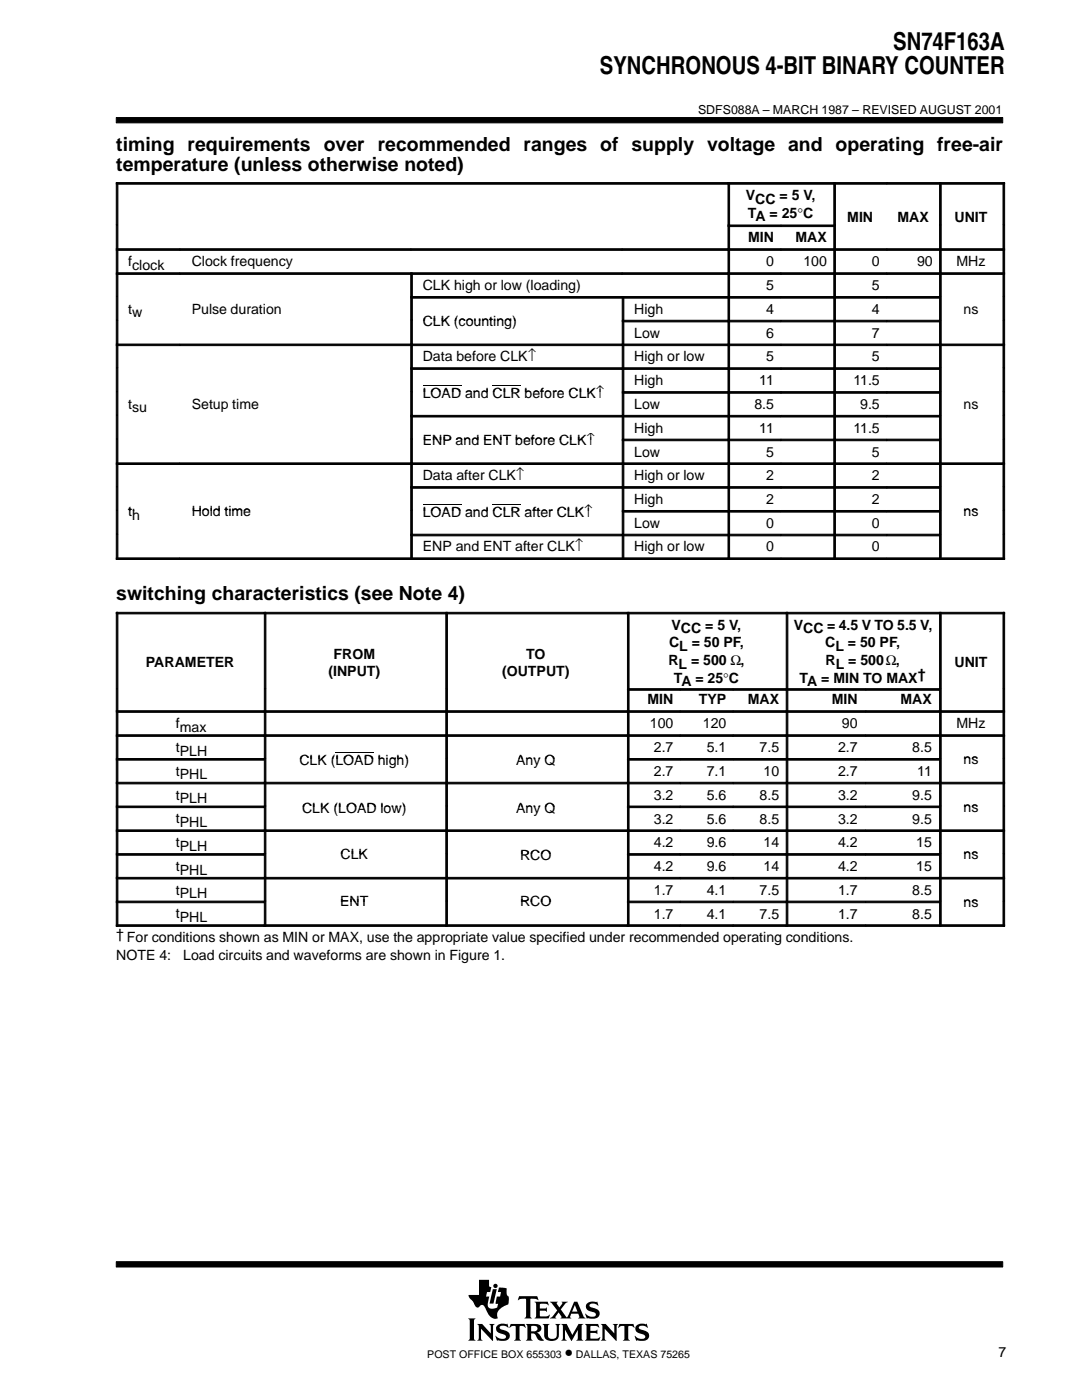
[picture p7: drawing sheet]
<svg xmlns="http://www.w3.org/2000/svg" width="216mm" height="279mm" viewBox="0 0 216 279" stroke-linecap="round" stroke-linejoin="round" font-family="sans-serif">
<g fill="#000" stroke="#000" stroke-width=".2">
<path d="M23.2 23.5h176.9v1h-176.9z" fill-rule="evenodd"/>
<path d="M23.2 251.8h176.9v1.1h-176.9z" fill-rule="evenodd"/>
</g>
<g fill="#000">
<path d="M98.3 257.3h.8l-.6 2.9h-.8z"/>
<path d="M93.4 263.1h1.5l-.3 .4v3.7l.3 .4h-1.5l.3-.4v-3.7z" fill-rule="evenodd"/>
<path d="M95.2 264.2h1l1.7 1.9v-1.5l-.3-.4h1.1l-.3 .4v3l-2.4-2.4v2l.3 .4h-1.1l.3-.6v-2.3z" fill-rule="evenodd"/>
<path d="M95.6 255.4h2v1.3l.4 .2-.2 1h-.6l-.2 .9h.6l-.3 1.2 .1 .7a.9 .9 0 0 0 1.2 .4l.6-.1 .2-.8-.5-.1 .2-1.3h.7l.2-.9h-.7l.3-1 1.5 .2v1.1l.2 .4 .2 .2v.7a.81 .81 0 0 1-.6 1 2.73 2.73 0 0 0-1.7 1.7l.1 .9h-.1a1.81 1.81 0 0 1-2.1-1.5l-.3-.6a.7 .7 0 0 0-.6-.6 .7 .7 0 0 0-.7 .5 1.12 1.12 0 0 1-1.1-1l-.7-.8-.2-.7h2.1z" fill-rule="evenodd"/>
<path d="M99.2 264.6a1.71 1.71 0 0 1 1.7-.4l.2 .1 .1-.1 .3 .8-.6-.3-.8-.1a.41 .41 0 0 0-.4 .5 .41 .41 0 0 0 .5 .3 1.29 1.29 0 0 1 1.5 1.4 1.08 1.08 0 0 1-1.2 .8l-1.1-.1-.2 .1-.4-1 .8 .5 .5 .1 .6-.1 .3-.2a.72 .72 0 0 0-.9-.7 .99 .99 0 0 1-1-.5 .99 .99 0 0 1 .1-1.1z" fill-rule="evenodd"/>
<path d="M101.9 264.2h2.8l.2 .8-.7-.4h-.4l-.1 .2v2.4l.3 .4h-1.4l.3-.4v-2.4l-.1-.2h-.5l-.7 .4z" fill-rule="evenodd"/>
<path d="M103.6 258.7h3.6l.2 .8-.4-.3-1.2 .1v3.5l.3 .3h-1.4l.2-.2 .1-.3v-3.2l-.1-.2h-.8l-.7 .3z" fill-rule="evenodd"/>
<path d="M104.9 264.2h1.9a.9 .9 0 0 1 1 .4 .9 .9 0 0 1 0 1.1l-.7 .2 .5 .4 .9 1.2a1.2 1.2 0 0 1-1.6-1l-.3-.3-.6-.1v1l.3 .5h-1.4l.3-.6v-2.3z" fill-rule="evenodd"/>
<path d="M106.7 259.8h2.6l.1 .7-.5-.3-1.2 .1v.8h1.1l.3-.2v.9l-.4-.2h-1v1l.2 .1h1.2l.5-.3h.1l-.2 .7h-2.8l.3-.5v-2.3z" fill-rule="evenodd"/>
<path d="M108.3 264.2h1.3l-.3 .4v2a.65 .65 0 0 0 .7 .6h.6l.4-.4 .1-2.1-.3-.5h1l-.3 .4v1.8a1.54 1.54 0 0 1-2.4 1l-.5-.7v-2.1z" fill-rule="evenodd"/>
<path d="M112 264.2h1.1l1.1 2.2 1.2-2.2h1l-.3 .4v2.6l.3 .4h-1.4l.3-.4v-1.8l-1.3 2.2-1.3-2.2v1.7l.4 .5h-1.1l.3-.6v-2.3z" fill-rule="evenodd"/>
<path d="M109.7 259.8h1.6l-.2 .3 .5 .8 .6-.8-.1-.3h1.2l-.4 .3-1 1.2 1.2 1.6 1.5-3.1h.6l1.2 2.9 .4 .4-1.4-.1a.22 .22 0 0 0 .2-.1 .22 .22 0 0 0 0-.3l-.2-.4h-1.4l-.2 .7 .2 .2h-2.2l.2-.3-.5-.9-.7 .9 .2 .3h-1.3l.6-.4 .9-1.2z" fill-rule="evenodd"/>
<path d="M117.1 260.2a2.08 2.08 0 0 1 1.9-.3l.2-.2 .1 .9a1.22 1.22 0 0 0-1.7-.1 .82 .82 0 0 0 .9 .6 1.06 1.06 0 0 1 1.2 1.1 1.06 1.06 0 0 1-1.2 1l-1.2-.1-.2 .1-.3-1 .8 .5 .8 .1a.46 .46 0 0 0 .5-.5 .46 .46 0 0 0-.5-.4l-.2-.1a1.11 1.11 0 0 1-1.2-1.5z" fill-rule="evenodd"/>
<path d="M116.7 264.2h2.6l.2 .8-.6-.4-1.1 .1v.9h1.1l.3-.2v.9l-.4-.3h-1v1.1l1.3 .1 .7-.4-.3 .8h-2.8l.3-.4v-2.6z" fill-rule="evenodd"/>
<path d="M119.9 264.2h1l1.7 1.9v-1.5l-.3-.4h1l-.3 .4v3l-2.3-2.4v2l.3 .4h-1.1l.3-.4v-2.6z" fill-rule="evenodd"/>
<path d="M123.6 264.2h2.8l.2 .8-.6-.4h-.5l-.1 .2v2.4l.3 .4h-1.4l.3-.4v-2.4l-.1-.2h-.5l-.7 .4z" fill-rule="evenodd"/>
<path d="M127 264.6a1.74 1.74 0 0 1 1.6-.4l.3 .1 .1-.1 .3 .8h-.1a1.2 1.2 0 0 0-1.7-.1 1.47 1.47 0 0 0 1.3 .7 1.03 1.03 0 0 1 .7 1.2 1.03 1.03 0 0 1-1.2 .8l-1.1-.1-.2 .1-.4-1 .9 .5 .9 .1a.45 .45 0 0 0 .4-.6 .45 .45 0 0 0-.6-.3l-.2-.1a1.11 1.11 0 0 1-1.2-1.4z" fill-rule="evenodd"/>
<circle cx="98.9" cy="256.6" r=".43"/>
</g>
<g fill="#fff">
<path d="M114.7 260.4l.5 1.4h-1z"/>
<path d="M106 264.7l.6-.1a.56 .56 0 0 1 .6 .5 .56 .56 0 0 1-.6 .6h-.6z" fill-rule="evenodd"/>
</g>
<g fill="#000" stroke="#000" stroke-width=".2">
<path d="M23.2 36.4h.3v8.5h-.3z" fill-rule="evenodd"/>
<path d="M23.2 36.4h122v.4h-122z" fill-rule="evenodd"/>
<path d="M145.3 36.4h.3v8.5h-.3z" fill-rule="evenodd"/>
<path d="M145.3 36.4h21.1v.4h-21.1z" fill-rule="evenodd"/>
<path d="M166.4 36.4h.3v8.5h-.3z" fill-rule="evenodd"/>
<path d="M166.4 36.4h10.5v.4h-10.5z" fill-rule="evenodd"/>
<path d="M176.9 36.4h10.6v.4h-10.6z" fill-rule="evenodd"/>
<path d="M187.5 36.4h.3v8.5h-.3z" fill-rule="evenodd"/>
<path d="M187.5 36.4h13v.4h-13z" fill-rule="evenodd"/>
<path d="M200.1 36.4h.4v8.5h-.4z" fill-rule="evenodd"/>
<path d="M23.2 44.9h.3v4.7h-.3z" fill-rule="evenodd"/>
<path d="M23.2 49.6h.3v4.8h-.3z" fill-rule="evenodd"/>
<path d="M23.2 49.6h12.6v.4h-12.6z" fill-rule="evenodd"/>
<path d="M23.2 54.4h.3v4.8h-.3z" fill-rule="evenodd"/>
<path d="M23.2 54.4h12.6v.4h-12.6z" fill-rule="evenodd"/>
<path d="M23.2 59.2h.3v4.7h-.3z" fill-rule="evenodd"/>
<path d="M35.9 49.6h46v.4h-46z" fill-rule="evenodd"/>
<path d="M35.9 54.4h46v.4h-46z" fill-rule="evenodd"/>
<path d="M82 49.6h42.1v.4h-42.1z" fill-rule="evenodd"/>
<path d="M82 54.4h.3v4.8h-.3z" fill-rule="evenodd"/>
<path d="M82 54.4h42.1v.4h-42.1z" fill-rule="evenodd"/>
<path d="M82 59.2h.3v4.7h-.3z" fill-rule="evenodd"/>
<path d="M82 59.2h42.1v.3h-42.1z" fill-rule="evenodd"/>
<path d="M124.2 49.6h21v.4h-21z" fill-rule="evenodd"/>
<path d="M124.2 54.4h21v.4h-21z" fill-rule="evenodd"/>
<path d="M124.2 59.2h.3v4.7h-.3z" fill-rule="evenodd"/>
<path d="M124.2 59.2h21v.3h-21z" fill-rule="evenodd"/>
<path d="M145.3 44.9h.3v4.7h-.3z" fill-rule="evenodd"/>
<path d="M145.3 44.9h10.5v.3h-10.5z" fill-rule="evenodd"/>
<path d="M145.3 49.6h.3v4.8h-.3z" fill-rule="evenodd"/>
<path d="M145.3 49.6h10.5v.4h-10.5z" fill-rule="evenodd"/>
<path d="M145.3 54.4h.3v4.8h-.3z" fill-rule="evenodd"/>
<path d="M145.3 54.4h10.5v.4h-10.5z" fill-rule="evenodd"/>
<path d="M145.3 59.2h.3v4.7h-.3z" fill-rule="evenodd"/>
<path d="M145.3 59.2h10.5v.3h-10.5z" fill-rule="evenodd"/>
<path d="M155.8 44.9h10.6v.3h-10.6z" fill-rule="evenodd"/>
<path d="M155.8 49.6h10.6v.4h-10.6z" fill-rule="evenodd"/>
<path d="M155.8 54.4h10.6v.4h-10.6z" fill-rule="evenodd"/>
<path d="M155.8 59.2h10.6v.3h-10.6z" fill-rule="evenodd"/>
<path d="M166.4 44.9h.3v4.7h-.3z" fill-rule="evenodd"/>
<path d="M166.4 49.6h.3v4.8h-.3z" fill-rule="evenodd"/>
<path d="M166.4 49.6h10.5v.4h-10.5z" fill-rule="evenodd"/>
<path d="M166.4 54.4h.3v4.8h-.3z" fill-rule="evenodd"/>
<path d="M166.4 54.4h10.5v.4h-10.5z" fill-rule="evenodd"/>
<path d="M166.4 59.2h.3v4.7h-.3z" fill-rule="evenodd"/>
<path d="M166.4 59.2h10.5v.3h-10.5z" fill-rule="evenodd"/>
<path d="M176.9 49.6h10.6v.4h-10.6z" fill-rule="evenodd"/>
<path d="M176.9 54.4h10.6v.4h-10.6z" fill-rule="evenodd"/>
<path d="M176.9 59.2h10.6v.3h-10.6z" fill-rule="evenodd"/>
<path d="M187.5 44.9h.3v4.7h-.3z" fill-rule="evenodd"/>
<path d="M187.5 49.6h.3v4.8h-.3z" fill-rule="evenodd"/>
<path d="M187.5 49.6h13v.4h-13z" fill-rule="evenodd"/>
<path d="M187.5 54.4h.3v4.8h-.3z" fill-rule="evenodd"/>
<path d="M187.5 54.4h13v.4h-13z" fill-rule="evenodd"/>
<path d="M187.5 59.2h.3v4.7h-.3z" fill-rule="evenodd"/>
<path d="M200.1 44.9h.4v4.7h-.4z" fill-rule="evenodd"/>
<path d="M200.1 49.6h.4v4.8h-.4z" fill-rule="evenodd"/>
<path d="M200.1 54.4h.4v4.8h-.4z" fill-rule="evenodd"/>
<path d="M200.1 59.2h.4v4.7h-.4z" fill-rule="evenodd"/>
<path d="M23.2 63.9h.3v4.7h-.3z" fill-rule="evenodd"/>
<path d="M23.2 68.7h.3v4.7h-.3z" fill-rule="evenodd"/>
<path d="M23.2 68.7h12.6v.3h-12.6z" fill-rule="evenodd"/>
<path d="M23.2 73.4h.3v4.7h-.3z" fill-rule="evenodd"/>
<path d="M23.2 78.2h.3v4.7h-.3z" fill-rule="evenodd"/>
<path d="M35.9 68.7h46v.3h-46z" fill-rule="evenodd"/>
<path d="M82 63.9h.3v4.7h-.3z" fill-rule="evenodd"/>
<path d="M82 68.7h.3v4.7h-.3z" fill-rule="evenodd"/>
<path d="M82 68.7h42.1v.3h-42.1z" fill-rule="evenodd"/>
<path d="M82 73.4h.3v4.7h-.3z" fill-rule="evenodd"/>
<path d="M82 73.4h42.1v.3h-42.1z" fill-rule="evenodd"/>
<path d="M82 78.2h.3v4.7h-.3z" fill-rule="evenodd"/>
<path d="M124.2 63.9h.3v4.7h-.3z" fill-rule="evenodd"/>
<path d="M124.2 63.9h21v.3h-21z" fill-rule="evenodd"/>
<path d="M124.2 68.7h.3v4.7h-.3z" fill-rule="evenodd"/>
<path d="M124.2 68.7h21v.3h-21z" fill-rule="evenodd"/>
<path d="M124.2 73.4h.3v4.7h-.3z" fill-rule="evenodd"/>
<path d="M124.2 73.4h21v.3h-21z" fill-rule="evenodd"/>
<path d="M124.2 78.2h.3v4.7h-.3z" fill-rule="evenodd"/>
<path d="M124.2 78.2h21v.3h-21z" fill-rule="evenodd"/>
<path d="M145.3 63.9h.3v4.7h-.3z" fill-rule="evenodd"/>
<path d="M145.3 63.9h10.5v.3h-10.5z" fill-rule="evenodd"/>
<path d="M145.3 68.7h.3v4.7h-.3z" fill-rule="evenodd"/>
<path d="M145.3 68.7h10.5v.3h-10.5z" fill-rule="evenodd"/>
<path d="M145.3 73.4h.3v4.7h-.3z" fill-rule="evenodd"/>
<path d="M145.3 73.4h10.5v.3h-10.5z" fill-rule="evenodd"/>
<path d="M145.3 78.2h.3v4.7h-.3z" fill-rule="evenodd"/>
<path d="M145.3 78.2h10.5v.3h-10.5z" fill-rule="evenodd"/>
<path d="M155.8 63.9h10.6v.3h-10.6z" fill-rule="evenodd"/>
<path d="M155.8 68.7h10.6v.3h-10.6z" fill-rule="evenodd"/>
<path d="M155.8 73.4h10.6v.3h-10.6z" fill-rule="evenodd"/>
<path d="M155.8 78.2h10.6v.3h-10.6z" fill-rule="evenodd"/>
<path d="M166.4 63.9h.3v4.7h-.3z" fill-rule="evenodd"/>
<path d="M166.4 63.9h10.5v.3h-10.5z" fill-rule="evenodd"/>
<path d="M166.4 68.7h.3v4.7h-.3z" fill-rule="evenodd"/>
<path d="M166.4 68.7h10.5v.3h-10.5z" fill-rule="evenodd"/>
<path d="M166.4 73.4h.3v4.7h-.3z" fill-rule="evenodd"/>
<path d="M166.4 73.4h10.5v.3h-10.5z" fill-rule="evenodd"/>
<path d="M166.4 78.2h.3v4.7h-.3z" fill-rule="evenodd"/>
<path d="M166.4 78.2h10.5v.3h-10.5z" fill-rule="evenodd"/>
<path d="M176.9 63.9h10.6v.3h-10.6z" fill-rule="evenodd"/>
<path d="M176.9 68.7h10.6v.3h-10.6z" fill-rule="evenodd"/>
<path d="M176.9 73.4h10.6v.3h-10.6z" fill-rule="evenodd"/>
<path d="M176.9 78.2h10.6v.3h-10.6z" fill-rule="evenodd"/>
<path d="M187.5 63.9h.3v4.7h-.3z" fill-rule="evenodd"/>
<path d="M187.5 68.7h.3v4.7h-.3z" fill-rule="evenodd"/>
<path d="M187.5 68.7h13v.3h-13z" fill-rule="evenodd"/>
<path d="M187.5 73.4h.3v4.7h-.3z" fill-rule="evenodd"/>
<path d="M187.5 78.2h.3v4.7h-.3z" fill-rule="evenodd"/>
<path d="M200.1 63.9h.4v4.7h-.4z" fill-rule="evenodd"/>
<path d="M200.1 68.7h.4v4.7h-.4z" fill-rule="evenodd"/>
<path d="M200.1 73.4h.4v4.7h-.4z" fill-rule="evenodd"/>
<path d="M200.1 78.2h.4v4.7h-.4z" fill-rule="evenodd"/>
<path d="M23.2 82.9h.3v4.7h-.3z" fill-rule="evenodd"/>
<path d="M23.2 87.6h.3v4.8h-.3z" fill-rule="evenodd"/>
<path d="M23.2 92.4h.3v4.7h-.3z" fill-rule="evenodd"/>
<path d="M23.2 92.4h12.6v.3h-12.6z" fill-rule="evenodd"/>
<path d="M23.2 97.1h.3v4.8h-.3z" fill-rule="evenodd"/>
<path d="M35.9 92.4h46v.3h-46z" fill-rule="evenodd"/>
<path d="M82 82.9h.3v4.7h-.3z" fill-rule="evenodd"/>
<path d="M82 82.9h42.1v.3h-42.1z" fill-rule="evenodd"/>
<path d="M82 87.6h.3v4.8h-.3z" fill-rule="evenodd"/>
<path d="M82 92.4h.3v4.7h-.3z" fill-rule="evenodd"/>
<path d="M82 92.4h42.1v.3h-42.1z" fill-rule="evenodd"/>
<path d="M82 97.1h.3v4.8h-.3z" fill-rule="evenodd"/>
<path d="M82 97.1h42.1v.3h-42.1z" fill-rule="evenodd"/>
<path d="M124.2 82.9h.3v4.7h-.3z" fill-rule="evenodd"/>
<path d="M124.2 82.9h21v.3h-21z" fill-rule="evenodd"/>
<path d="M124.2 87.6h.3v4.8h-.3z" fill-rule="evenodd"/>
<path d="M124.2 87.6h21v.4h-21z" fill-rule="evenodd"/>
<path d="M124.2 92.4h.3v4.7h-.3z" fill-rule="evenodd"/>
<path d="M124.2 92.4h21v.3h-21z" fill-rule="evenodd"/>
<path d="M124.2 97.1h.3v4.8h-.3z" fill-rule="evenodd"/>
<path d="M124.2 97.1h21v.3h-21z" fill-rule="evenodd"/>
<path d="M145.3 82.9h.3v4.7h-.3z" fill-rule="evenodd"/>
<path d="M145.3 82.9h10.5v.3h-10.5z" fill-rule="evenodd"/>
<path d="M145.3 87.6h.3v4.8h-.3z" fill-rule="evenodd"/>
<path d="M145.3 87.6h10.5v.4h-10.5z" fill-rule="evenodd"/>
<path d="M145.3 92.4h.3v4.7h-.3z" fill-rule="evenodd"/>
<path d="M145.3 92.4h10.5v.3h-10.5z" fill-rule="evenodd"/>
<path d="M145.3 97.1h.3v4.8h-.3z" fill-rule="evenodd"/>
<path d="M145.3 97.1h10.5v.3h-10.5z" fill-rule="evenodd"/>
<path d="M155.8 82.9h10.6v.3h-10.6z" fill-rule="evenodd"/>
<path d="M155.8 87.6h10.6v.4h-10.6z" fill-rule="evenodd"/>
<path d="M155.8 92.4h10.6v.3h-10.6z" fill-rule="evenodd"/>
<path d="M155.8 97.1h10.6v.3h-10.6z" fill-rule="evenodd"/>
<path d="M166.4 82.9h.3v4.7h-.3z" fill-rule="evenodd"/>
<path d="M166.4 82.9h10.5v.3h-10.5z" fill-rule="evenodd"/>
<path d="M166.4 87.6h.3v4.8h-.3z" fill-rule="evenodd"/>
<path d="M166.4 87.6h10.5v.4h-10.5z" fill-rule="evenodd"/>
<path d="M166.4 92.4h.3v4.7h-.3z" fill-rule="evenodd"/>
<path d="M166.4 92.4h10.5v.3h-10.5z" fill-rule="evenodd"/>
<path d="M166.4 97.1h.3v4.8h-.3z" fill-rule="evenodd"/>
<path d="M166.4 97.1h10.5v.3h-10.5z" fill-rule="evenodd"/>
<path d="M176.9 82.9h10.6v.3h-10.6z" fill-rule="evenodd"/>
<path d="M176.9 87.6h10.6v.4h-10.6z" fill-rule="evenodd"/>
<path d="M176.9 92.4h10.6v.3h-10.6z" fill-rule="evenodd"/>
<path d="M176.9 97.1h10.6v.3h-10.6z" fill-rule="evenodd"/>
<path d="M187.5 82.9h.3v4.7h-.3z" fill-rule="evenodd"/>
<path d="M187.5 87.6h.3v4.8h-.3z" fill-rule="evenodd"/>
<path d="M187.5 92.4h.3v4.7h-.3z" fill-rule="evenodd"/>
<path d="M187.5 92.4h13v.3h-13z" fill-rule="evenodd"/>
<path d="M187.5 97.1h.3v4.8h-.3z" fill-rule="evenodd"/>
<path d="M200.1 82.9h.4v4.7h-.4z" fill-rule="evenodd"/>
<path d="M200.1 87.6h.4v4.8h-.4z" fill-rule="evenodd"/>
<path d="M200.1 92.4h.4v4.7h-.4z" fill-rule="evenodd"/>
<path d="M200.1 97.1h.4v4.8h-.4z" fill-rule="evenodd"/>
<path d="M23.2 101.9h.3v4.7h-.3z" fill-rule="evenodd"/>
<path d="M23.2 106.6h.3v5.1h-.3z" fill-rule="evenodd"/>
<path d="M23.2 111.3h12.6v.4h-12.6z" fill-rule="evenodd"/>
<path d="M35.9 111.3h46v.4h-46z" fill-rule="evenodd"/>
<path d="M82 101.9h.3v4.7h-.3z" fill-rule="evenodd"/>
<path d="M82 106.6h.3v5.1h-.3z" fill-rule="evenodd"/>
<path d="M82 106.6h42.1v.3h-42.1z" fill-rule="evenodd"/>
<path d="M82 111.3h42.1v.4h-42.1z" fill-rule="evenodd"/>
<path d="M124.2 101.9h.3v4.7h-.3z" fill-rule="evenodd"/>
<path d="M124.2 101.9h21v.3h-21z" fill-rule="evenodd"/>
<path d="M124.2 106.6h.3v5.1h-.3z" fill-rule="evenodd"/>
<path d="M124.2 106.6h21v.3h-21z" fill-rule="evenodd"/>
<path d="M124.2 111.3h21v.4h-21z" fill-rule="evenodd"/>
<path d="M145.3 101.9h.3v4.7h-.3z" fill-rule="evenodd"/>
<path d="M145.3 101.9h10.5v.3h-10.5z" fill-rule="evenodd"/>
<path d="M145.3 106.6h.3v5.1h-.3z" fill-rule="evenodd"/>
<path d="M145.3 106.6h10.5v.3h-10.5z" fill-rule="evenodd"/>
<path d="M145.3 111.3h10.5v.4h-10.5z" fill-rule="evenodd"/>
<path d="M155.8 101.9h10.6v.3h-10.6z" fill-rule="evenodd"/>
<path d="M155.8 106.6h10.6v.3h-10.6z" fill-rule="evenodd"/>
<path d="M155.8 111.3h10.6v.4h-10.6z" fill-rule="evenodd"/>
<path d="M166.4 101.9h.3v4.7h-.3z" fill-rule="evenodd"/>
<path d="M166.4 101.9h10.5v.3h-10.5z" fill-rule="evenodd"/>
<path d="M166.4 106.6h.3v5.1h-.3z" fill-rule="evenodd"/>
<path d="M166.4 106.6h10.5v.3h-10.5z" fill-rule="evenodd"/>
<path d="M166.4 111.3h10.5v.4h-10.5z" fill-rule="evenodd"/>
<path d="M176.9 101.9h10.6v.3h-10.6z" fill-rule="evenodd"/>
<path d="M176.9 106.6h10.6v.3h-10.6z" fill-rule="evenodd"/>
<path d="M176.9 111.3h10.6v.4h-10.6z" fill-rule="evenodd"/>
<path d="M187.5 101.9h.3v4.7h-.3z" fill-rule="evenodd"/>
<path d="M187.5 106.6h.3v5.1h-.3z" fill-rule="evenodd"/>
<path d="M187.5 111.3h13v.4h-13z" fill-rule="evenodd"/>
<path d="M200.1 101.9h.4v4.7h-.4z" fill-rule="evenodd"/>
<path d="M200.1 106.6h.4v5.1h-.4z" fill-rule="evenodd"/>
<path d="M23.2 122.2h.3v15.2h-.3z" fill-rule="evenodd"/>
<path d="M23.2 122.2h29.5v.3h-29.5z" fill-rule="evenodd"/>
<path d="M23.2 137.4h.3v4.4h-.3z" fill-rule="evenodd"/>
<path d="M52.7 122.2h.4v15.2h-.4z" fill-rule="evenodd"/>
<path d="M52.7 122.2h36.2v.3h-36.2z" fill-rule="evenodd"/>
<path d="M52.7 137.4h.4v4.4h-.4z" fill-rule="evenodd"/>
<path d="M89 122.2h.3v15.2h-.3z" fill-rule="evenodd"/>
<path d="M89 122.2h36.2v.3h-36.2z" fill-rule="evenodd"/>
<path d="M89 137.4h.3v4.4h-.3z" fill-rule="evenodd"/>
<path d="M125.2 122.2h.3v15.2h-.3z" fill-rule="evenodd"/>
<path d="M125.2 122.2h31.7v.3h-31.7z" fill-rule="evenodd"/>
<path d="M125.2 137.4h.3v4.4h-.3z" fill-rule="evenodd"/>
<path d="M125.2 137.4h10.5v.4h-10.5z" fill-rule="evenodd"/>
<path d="M135.8 137.4h10.5v.4h-10.5z" fill-rule="evenodd"/>
<path d="M146.3 137.4h10.6v.4h-10.6z" fill-rule="evenodd"/>
<path d="M156.9 122.2h.3v15.2h-.3z" fill-rule="evenodd"/>
<path d="M156.9 122.2h30.6v.3h-30.6z" fill-rule="evenodd"/>
<path d="M156.9 137.4h.3v4.4h-.3z" fill-rule="evenodd"/>
<path d="M156.9 137.4h15.8v.4h-15.8z" fill-rule="evenodd"/>
<path d="M172.7 137.4h14.8v.4h-14.8z" fill-rule="evenodd"/>
<path d="M187.5 122.2h.3v15.2h-.3z" fill-rule="evenodd"/>
<path d="M187.5 122.2h13v.3h-13z" fill-rule="evenodd"/>
<path d="M187.5 137.4h.3v4.4h-.3z" fill-rule="evenodd"/>
<path d="M200.1 122.2h.4v15.2h-.4z" fill-rule="evenodd"/>
<path d="M200.1 137.4h.4v4.4h-.4z" fill-rule="evenodd"/>
<path d="M23.2 141.8h.3v4.8h-.3z" fill-rule="evenodd"/>
<path d="M23.2 141.8h29.5v.4h-29.5z" fill-rule="evenodd"/>
<path d="M23.2 146.6h.3v4.8h-.3z" fill-rule="evenodd"/>
<path d="M23.2 146.6h29.5v.4h-29.5z" fill-rule="evenodd"/>
<path d="M23.2 151.4h.3v4.7h-.3z" fill-rule="evenodd"/>
<path d="M23.2 151.4h29.5v.3h-29.5z" fill-rule="evenodd"/>
<path d="M23.2 156.1h.3v4.7h-.3z" fill-rule="evenodd"/>
<path d="M23.2 156.1h29.5v.3h-29.5z" fill-rule="evenodd"/>
<path d="M52.7 141.8h.4v4.8h-.4z" fill-rule="evenodd"/>
<path d="M52.7 141.8h36.2v.4h-36.2z" fill-rule="evenodd"/>
<path d="M52.7 146.6h.4v4.8h-.4z" fill-rule="evenodd"/>
<path d="M52.7 146.6h36.2v.4h-36.2z" fill-rule="evenodd"/>
<path d="M52.7 151.4h.4v4.7h-.4z" fill-rule="evenodd"/>
<path d="M52.7 156.1h.4v4.7h-.4z" fill-rule="evenodd"/>
<path d="M52.7 156.1h36.2v.3h-36.2z" fill-rule="evenodd"/>
<path d="M89 141.8h.3v4.8h-.3z" fill-rule="evenodd"/>
<path d="M89 141.8h36.2v.4h-36.2z" fill-rule="evenodd"/>
<path d="M89 146.6h.3v4.8h-.3z" fill-rule="evenodd"/>
<path d="M89 146.6h36.2v.4h-36.2z" fill-rule="evenodd"/>
<path d="M89 151.4h.3v4.7h-.3z" fill-rule="evenodd"/>
<path d="M89 156.1h.3v4.7h-.3z" fill-rule="evenodd"/>
<path d="M89 156.1h36.2v.3h-36.2z" fill-rule="evenodd"/>
<path d="M125.2 141.8h.3v4.8h-.3z" fill-rule="evenodd"/>
<path d="M125.2 141.8h10.5v.4h-10.5z" fill-rule="evenodd"/>
<path d="M125.2 146.6h.3v4.8h-.3z" fill-rule="evenodd"/>
<path d="M125.2 146.6h10.5v.4h-10.5z" fill-rule="evenodd"/>
<path d="M125.2 151.4h.3v4.7h-.3z" fill-rule="evenodd"/>
<path d="M125.2 151.4h10.5v.3h-10.5z" fill-rule="evenodd"/>
<path d="M125.2 156.1h.3v4.7h-.3z" fill-rule="evenodd"/>
<path d="M125.2 156.1h10.5v.3h-10.5z" fill-rule="evenodd"/>
<path d="M135.8 141.8h10.5v.4h-10.5z" fill-rule="evenodd"/>
<path d="M135.8 146.6h10.5v.4h-10.5z" fill-rule="evenodd"/>
<path d="M135.8 151.4h10.5v.3h-10.5z" fill-rule="evenodd"/>
<path d="M135.8 156.1h10.5v.3h-10.5z" fill-rule="evenodd"/>
<path d="M146.3 141.8h10.6v.4h-10.6z" fill-rule="evenodd"/>
<path d="M146.3 146.6h10.6v.4h-10.6z" fill-rule="evenodd"/>
<path d="M146.3 151.4h10.6v.3h-10.6z" fill-rule="evenodd"/>
<path d="M146.3 156.1h10.6v.3h-10.6z" fill-rule="evenodd"/>
<path d="M156.9 141.8h.3v4.8h-.3z" fill-rule="evenodd"/>
<path d="M156.9 141.8h15.8v.4h-15.8z" fill-rule="evenodd"/>
<path d="M156.9 146.6h.3v4.8h-.3z" fill-rule="evenodd"/>
<path d="M156.9 146.6h15.8v.4h-15.8z" fill-rule="evenodd"/>
<path d="M156.9 151.4h.3v4.7h-.3z" fill-rule="evenodd"/>
<path d="M156.9 151.4h15.8v.3h-15.8z" fill-rule="evenodd"/>
<path d="M156.9 156.1h.3v4.7h-.3z" fill-rule="evenodd"/>
<path d="M156.9 156.1h15.8v.3h-15.8z" fill-rule="evenodd"/>
<path d="M172.7 141.8h14.8v.4h-14.8z" fill-rule="evenodd"/>
<path d="M172.7 146.6h14.8v.4h-14.8z" fill-rule="evenodd"/>
<path d="M172.7 151.4h14.8v.3h-14.8z" fill-rule="evenodd"/>
<path d="M172.7 156.1h14.8v.3h-14.8z" fill-rule="evenodd"/>
<path d="M187.5 141.8h.3v4.8h-.3z" fill-rule="evenodd"/>
<path d="M187.5 141.8h13v.4h-13z" fill-rule="evenodd"/>
<path d="M187.5 146.6h.3v4.8h-.3z" fill-rule="evenodd"/>
<path d="M187.5 146.6h13v.4h-13z" fill-rule="evenodd"/>
<path d="M187.5 151.4h.3v4.7h-.3z" fill-rule="evenodd"/>
<path d="M187.5 156.1h.3v4.7h-.3z" fill-rule="evenodd"/>
<path d="M187.5 156.1h13v.3h-13z" fill-rule="evenodd"/>
<path d="M200.1 141.8h.4v4.8h-.4z" fill-rule="evenodd"/>
<path d="M200.1 146.6h.4v4.8h-.4z" fill-rule="evenodd"/>
<path d="M200.1 151.4h.4v4.7h-.4z" fill-rule="evenodd"/>
<path d="M200.1 156.1h.4v4.7h-.4z" fill-rule="evenodd"/>
<path d="M23.2 160.9h.3v4.7h-.3z" fill-rule="evenodd"/>
<path d="M23.2 160.9h29.5v.3h-29.5z" fill-rule="evenodd"/>
<path d="M23.2 165.6h.3v4.7h-.3z" fill-rule="evenodd"/>
<path d="M23.2 165.6h29.5v.3h-29.5z" fill-rule="evenodd"/>
<path d="M23.2 170.4h.3v4.7h-.3z" fill-rule="evenodd"/>
<path d="M23.2 170.4h29.5v.3h-29.5z" fill-rule="evenodd"/>
<path d="M23.2 175.1h.3v4.7h-.3z" fill-rule="evenodd"/>
<path d="M23.2 175.1h29.5v.3h-29.5z" fill-rule="evenodd"/>
<path d="M23.2 179.8h.3v5.1h-.3z" fill-rule="evenodd"/>
<path d="M23.2 179.8h29.5v.4h-29.5z" fill-rule="evenodd"/>
<path d="M52.7 160.9h.4v4.7h-.4z" fill-rule="evenodd"/>
<path d="M52.7 165.6h.4v4.7h-.4z" fill-rule="evenodd"/>
<path d="M52.7 165.6h36.2v.3h-36.2z" fill-rule="evenodd"/>
<path d="M52.7 170.4h.4v4.7h-.4z" fill-rule="evenodd"/>
<path d="M52.7 175.1h.4v4.7h-.4z" fill-rule="evenodd"/>
<path d="M52.7 175.1h36.2v.3h-36.2z" fill-rule="evenodd"/>
<path d="M52.7 179.8h.4v5.1h-.4z" fill-rule="evenodd"/>
<path d="M89 160.9h.3v4.7h-.3z" fill-rule="evenodd"/>
<path d="M89 165.6h.3v4.7h-.3z" fill-rule="evenodd"/>
<path d="M89 165.6h36.2v.3h-36.2z" fill-rule="evenodd"/>
<path d="M89 170.4h.3v4.7h-.3z" fill-rule="evenodd"/>
<path d="M89 175.1h.3v4.7h-.3z" fill-rule="evenodd"/>
<path d="M89 175.1h36.2v.3h-36.2z" fill-rule="evenodd"/>
<path d="M89 179.8h.3v5.1h-.3z" fill-rule="evenodd"/>
<path d="M125.2 160.9h.3v4.7h-.3z" fill-rule="evenodd"/>
<path d="M125.2 160.9h10.5v.3h-10.5z" fill-rule="evenodd"/>
<path d="M125.2 165.6h.3v4.7h-.3z" fill-rule="evenodd"/>
<path d="M125.2 165.6h10.5v.3h-10.5z" fill-rule="evenodd"/>
<path d="M125.2 170.4h.3v4.7h-.3z" fill-rule="evenodd"/>
<path d="M125.2 170.4h10.5v.3h-10.5z" fill-rule="evenodd"/>
<path d="M125.2 175.1h.3v4.7h-.3z" fill-rule="evenodd"/>
<path d="M125.2 175.1h10.5v.3h-10.5z" fill-rule="evenodd"/>
<path d="M125.2 179.8h.3v5.1h-.3z" fill-rule="evenodd"/>
<path d="M125.2 179.8h10.5v.4h-10.5z" fill-rule="evenodd"/>
<path d="M135.8 160.9h10.5v.3h-10.5z" fill-rule="evenodd"/>
<path d="M135.8 165.6h10.5v.3h-10.5z" fill-rule="evenodd"/>
<path d="M135.8 170.4h10.5v.3h-10.5z" fill-rule="evenodd"/>
<path d="M135.8 175.1h10.5v.3h-10.5z" fill-rule="evenodd"/>
<path d="M135.8 179.8h10.5v.4h-10.5z" fill-rule="evenodd"/>
<path d="M146.3 160.9h10.6v.3h-10.6z" fill-rule="evenodd"/>
<path d="M146.3 165.6h10.6v.3h-10.6z" fill-rule="evenodd"/>
<path d="M146.3 170.4h10.6v.3h-10.6z" fill-rule="evenodd"/>
<path d="M146.3 175.1h10.6v.3h-10.6z" fill-rule="evenodd"/>
<path d="M146.3 179.8h10.6v.4h-10.6z" fill-rule="evenodd"/>
<path d="M156.9 160.9h.3v4.7h-.3z" fill-rule="evenodd"/>
<path d="M156.9 160.9h15.8v.3h-15.8z" fill-rule="evenodd"/>
<path d="M156.9 165.6h.3v4.7h-.3z" fill-rule="evenodd"/>
<path d="M156.9 165.6h15.8v.3h-15.8z" fill-rule="evenodd"/>
<path d="M156.9 170.4h.3v4.7h-.3z" fill-rule="evenodd"/>
<path d="M156.9 170.4h15.8v.3h-15.8z" fill-rule="evenodd"/>
<path d="M156.9 175.1h.3v4.7h-.3z" fill-rule="evenodd"/>
<path d="M156.9 175.1h15.8v.3h-15.8z" fill-rule="evenodd"/>
<path d="M156.9 179.8h.3v5.1h-.3z" fill-rule="evenodd"/>
<path d="M156.9 179.8h15.8v.4h-15.8z" fill-rule="evenodd"/>
<path d="M172.7 160.9h14.8v.3h-14.8z" fill-rule="evenodd"/>
<path d="M172.7 165.6h14.8v.3h-14.8z" fill-rule="evenodd"/>
<path d="M172.7 170.4h14.8v.3h-14.8z" fill-rule="evenodd"/>
<path d="M172.7 175.1h14.8v.3h-14.8z" fill-rule="evenodd"/>
<path d="M172.7 179.8h14.8v.4h-14.8z" fill-rule="evenodd"/>
<path d="M187.5 160.9h.3v4.7h-.3z" fill-rule="evenodd"/>
<path d="M187.5 165.6h.3v4.7h-.3z" fill-rule="evenodd"/>
<path d="M187.5 165.6h13v.3h-13z" fill-rule="evenodd"/>
<path d="M187.5 170.4h.3v4.7h-.3z" fill-rule="evenodd"/>
<path d="M187.5 175.1h.3v4.7h-.3z" fill-rule="evenodd"/>
<path d="M187.5 175.1h13v.3h-13z" fill-rule="evenodd"/>
<path d="M187.5 179.8h.3v5.1h-.3z" fill-rule="evenodd"/>
<path d="M200.1 160.9h.4v4.7h-.4z" fill-rule="evenodd"/>
<path d="M200.1 165.6h.4v4.7h-.4z" fill-rule="evenodd"/>
<path d="M200.1 170.4h.4v4.7h-.4z" fill-rule="evenodd"/>
<path d="M200.1 175.1h.4v4.7h-.4z" fill-rule="evenodd"/>
<path d="M200.1 179.8h.4v5.1h-.4z" fill-rule="evenodd"/>
<path d="M23.2 184.6h29.5v.3h-29.5z" fill-rule="evenodd"/>
<path d="M52.7 184.6h36.2v.3h-36.2z" fill-rule="evenodd"/>
<path d="M89 184.6h36.2v.3h-36.2z" fill-rule="evenodd"/>
<path d="M125.2 184.6h10.5v.3h-10.5z" fill-rule="evenodd"/>
<path d="M135.8 184.6h10.5v.3h-10.5z" fill-rule="evenodd"/>
<path d="M146.3 184.6h10.6v.3h-10.6z" fill-rule="evenodd"/>
<path d="M156.9 184.6h15.8v.3h-15.8z" fill-rule="evenodd"/>
<path d="M172.7 184.6h14.8v.3h-14.8z" fill-rule="evenodd"/>
<path d="M187.5 184.6h13v.3h-13z" fill-rule="evenodd"/>
</g>
<path d="M84.4 77h7.6M98.3 77h5.6M84.4 100.7h7.6M98.3 100.7h5.6M66.9 150.2h7.7M67.5 159.7h7.7" fill="none" stroke="#000" stroke-width=".2"/>
<g font-size="4.9">
<text x="178.2" y="9.9">SN74F163A</text>
<text x="119.7" y="14.8">SYNCHRONOUS 4-BIT BINARY COUNTER</text>
</g>
<g font-size="3.9">
<text x="23.2" y="30.2">timing requirements over recommended ranges of supply voltage and operating free-air</text>
<text x="23.2" y="34.1">temperature (unless otherwise noted)</text>
<text x="23.2" y="119.8">switching characteristics (see Note 4)</text>
</g>
<text font-size="3.5" x="112.7" y="271">•</text>
<g font-size="2.8">
<text x="148.8" y="39.9">VCC = 5 V,</text>
<text x="149.2" y="43.4">TA = 25°C</text>
<text x="169.1" y="44.3">MIN</text>
<text x="179.1" y="44.3">MAX</text>
<text x="190.5" y="44.3">UNIT</text>
<text x="25.6" y="53.2">fclock</text>
<text x="38.3" y="53.2">Clock frequency</text>
<text x="149.3" y="48.4">MIN</text>
<text x="152.9" y="53.2">0</text>
<text x="158.7" y="48.4">MAX</text>
<text x="160.3" y="53.2">100</text>
<text x="174" y="53.2">0</text>
<text x="183" y="53.2">90</text>
<text x="190.9" y="53.2">MHz</text>
<text x="84.4" y="57.9">CLK high or low (loading)</text>
<text x="152.9" y="57.9">5</text>
<text x="174" y="57.9">5</text>
<text x="25.6" y="62.6">tw</text>
<text x="38.3" y="62.6">Pulse duration</text>
<text x="84.4" y="65">CLK (counting)</text>
<text x="126.6" y="62.7">High</text>
<text x="152.9" y="62.7">4</text>
<text x="174" y="62.7">4</text>
<text x="192.3" y="62.6">ns</text>
<text x="126.6" y="67.4">Low</text>
<text x="152.9" y="67.4">6</text>
<text x="174" y="67.4">7</text>
<text x="84.4" y="72.1">Data before CLK↑</text>
<text x="126.6" y="72.1">High or low</text>
<text x="126.6" y="76.9">High</text>
<text x="151.5" y="76.9">11</text>
<text x="152.9" y="72.1">5</text>
<text x="170.3" y="76.9">11.5</text>
<text x="174" y="72.1">5</text>
<text x="25.6" y="81.6">tsu</text>
<text x="38.3" y="81.6">Setup time</text>
<text x="84.4" y="79.5">LOAD and CLR before CLK↑</text>
<text x="126.6" y="81.6">Low</text>
<text x="150.5" y="81.6">8.5</text>
<text x="171.6" y="81.6">9.5</text>
<text x="192.3" y="81.6">ns</text>
<text x="84.4" y="88.7">ENP and ENT before CLK↑</text>
<text x="126.6" y="86.4">High</text>
<text x="151.5" y="86.4">11</text>
<text x="170.3" y="86.4">11.5</text>
<text x="84.4" y="95.9">Data after CLK↑</text>
<text x="126.6" y="91.1">Low</text>
<text x="126.6" y="95.9">High or low</text>
<text x="152.9" y="91.1">5</text>
<text x="152.9" y="95.9">2</text>
<text x="174" y="91.1">5</text>
<text x="174" y="95.9">2</text>
<text x="126.6" y="100.6">High</text>
<text x="152.9" y="100.6">2</text>
<text x="174" y="100.6">2</text>
<text x="25.6" y="103">th</text>
<text x="38.3" y="103">Hold time</text>
<text x="84.4" y="103.2">LOAD and CLR after CLK↑</text>
<text x="126.6" y="105.4">Low</text>
<text x="152.9" y="105.4">0</text>
<text x="174" y="105.4">0</text>
<text x="192.3" y="103">ns</text>
<text x="84.4" y="110.1">ENP and ENT after CLK↑</text>
<text x="126.6" y="110.1">High or low</text>
<text x="152.9" y="110.1">0</text>
<text x="174" y="110.1">0</text>
<text x="134" y="125.7">VCC = 5 V,</text>
<text x="158.4" y="125.7">VCC = 4.5 V TO 5.5 V,</text>
<text x="66.6" y="131.4">FROM</text>
<text x="105" y="131.4">TO</text>
<text x="133.5" y="129.2">CL = 50 PF,</text>
<text x="164.7" y="129.2">CL = 50 PF,</text>
<text x="29.1" y="133.1">PARAMETER</text>
<text x="65.5" y="134.9">(INPUT)</text>
<text x="100.2" y="134.9">(OUTPUT)</text>
<text x="133.4" y="132.7">RL = 500 Ω,</text>
<text x="134.4" y="136.2">TA = 25°C</text>
<text x="159.5" y="136.2">TA = MIN TO MAX†</text>
<text x="164.7" y="132.7">RL = 500Ω,</text>
<text x="190.5" y="133.1">UNIT</text>
<text x="129.2" y="140.6">MIN</text>
<text x="139.4" y="140.6">TYP</text>
<text x="149.2" y="140.6">MAX</text>
<text x="166" y="140.6">MIN</text>
<text x="179.7" y="140.6">MAX</text>
<text x="35.1" y="145.4">fmax</text>
<text x="129.7" y="145.4">100</text>
<text x="140.2" y="145.4">120</text>
<text x="168" y="145.4">90</text>
<text x="190.9" y="145.4">MHz</text>
<text x="35.1" y="150.1">tPLH</text>
<text x="35.1" y="154.9">tPHL</text>
<text x="59.7" y="152.7">CLK (LOAD high)</text>
<text x="103" y="152.7">Any Q</text>
<text x="130.5" y="150.1">2.7</text>
<text x="130.5" y="154.9">2.7</text>
<text x="141" y="150.1">5.1</text>
<text x="141" y="154.9">7.1</text>
<text x="151.6" y="150.1">7.5</text>
<text x="152.4" y="154.9">10</text>
<text x="167.2" y="150.1">2.7</text>
<text x="167.2" y="154.9">2.7</text>
<text x="182" y="150.1">8.5</text>
<text x="183" y="154.9">11</text>
<text x="192.3" y="152.5">ns</text>
<text x="35.1" y="159.6">tPLH</text>
<text x="130.5" y="159.6">3.2</text>
<text x="141" y="159.6">5.6</text>
<text x="151.6" y="159.6">8.5</text>
<text x="167.2" y="159.6">3.2</text>
<text x="182" y="159.6">9.5</text>
<text x="192.3" y="162">ns</text>
<text x="35.1" y="164.3">tPHL</text>
<text x="60.3" y="162.2">CLK (LOAD low)</text>
<text x="103" y="162.2">Any Q</text>
<text x="130.5" y="164.4">3.2</text>
<text x="141" y="164.4">5.6</text>
<text x="151.6" y="164.4">8.5</text>
<text x="167.2" y="164.4">3.2</text>
<text x="182" y="164.4">9.5</text>
<text x="35.1" y="169.1">tPLH</text>
<text x="35.1" y="173.8">tPHL</text>
<text x="68" y="171.5">CLK</text>
<text x="103.8" y="171.7">RCO</text>
<text x="130.5" y="169.1">4.2</text>
<text x="130.5" y="173.9">4.2</text>
<text x="141" y="169.1">9.6</text>
<text x="141" y="173.9">9.6</text>
<text x="152.4" y="169.1">14</text>
<text x="152.4" y="173.9">14</text>
<text x="167.2" y="169.1">4.2</text>
<text x="167.2" y="173.9">4.2</text>
<text x="182.8" y="169.1">15</text>
<text x="182.8" y="173.9">15</text>
<text x="192.3" y="171.5">ns</text>
<text x="35.1" y="178.6">tPLH</text>
<text x="130.5" y="178.6">1.7</text>
<text x="141" y="178.6">4.1</text>
<text x="151.6" y="178.6">7.5</text>
<text x="167.2" y="178.6">1.7</text>
<text x="182" y="178.6">8.5</text>
<text x="35.1" y="183.3">tPHL</text>
<text x="67.9" y="180.9">ENT</text>
<text x="103.8" y="180.9">RCO</text>
<text x="130.5" y="183.3">1.7</text>
<text x="141" y="183.3">4.1</text>
<text x="151.6" y="183.3">7.5</text>
<text x="167.2" y="183.3">1.7</text>
<text x="182" y="183.3">8.5</text>
<text x="192.3" y="180.9">ns</text>
<text x="23.2" y="187.3">† For conditions shown as MIN or MAX, use the appropriate value specified under recommended operating conditions.</text>
<text x="23.2" y="191.6">NOTE 4:</text>
<text x="36.6" y="191.6">Load circuits and waveforms are shown in Figure 1.</text>
<text x="199.2" y="270.8">7</text>
</g>
<text font-size="2.5" x="139.3" y="22.7">SDFS088A – MARCH 1987 – REVISED AUGUST 2001</text>
<g font-size="2.1">
<text x="85.3" y="271">POST OFFICE BOX 655303</text>
<text x="114.9" y="271">DALLAS, TEXAS 75265</text>
</g>
</svg>
